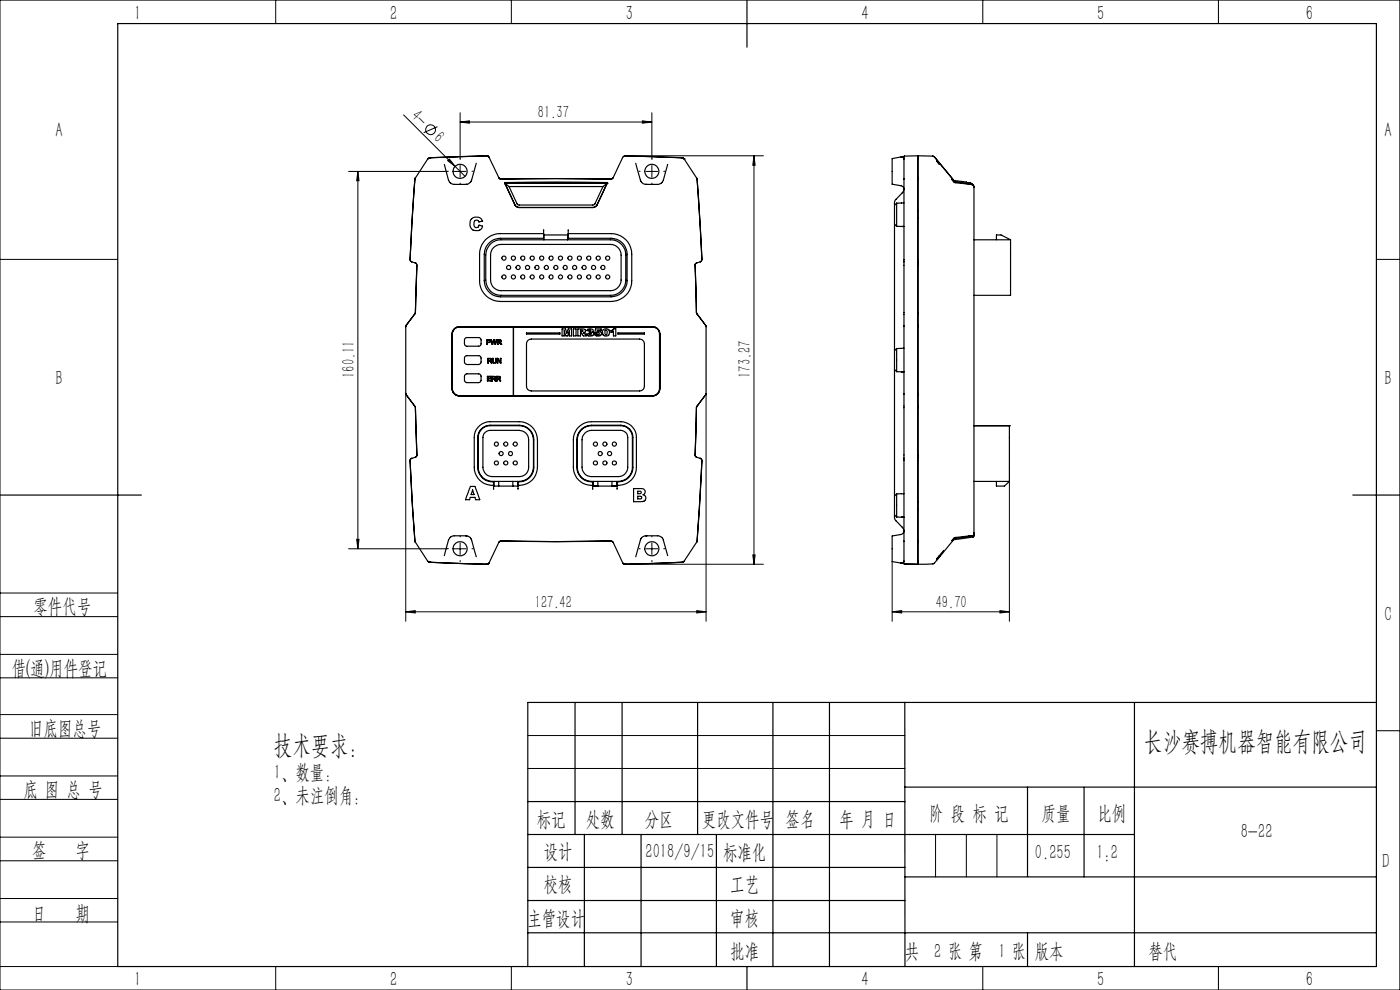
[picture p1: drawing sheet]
<svg xmlns="http://www.w3.org/2000/svg" width="297mm" height="210mm" viewBox="0 0 297 210" stroke-linecap="round" stroke-linejoin="round" font-family="sans-serif">
<g fill="none" stroke="#000" stroke-width=".21">
<path d="M0 0h297v210h-297zM58.5 0v5M108.5 0v5M208.5 0v5M258.5 0v5M73.9 36.4h21M75.9 36.4v80M75.9 36.4l.3 1.9h-.5zM85.6 24.4l13.1 13M92.8 26.9l-2.9 1.2M95 34.1l.3-.4 1.3 1.6zM96.3 36.4h2.5"/>
<path d="M97.6 25.9l2-.3v.5zM97.6 23.9v9.7M97.6 35.1v2.5M97.6 25.9h40.7M132.6 33h29.4M136.3 25.6l2 .3-2 .2zM137.1 36.4h2.4M138.3 23.9v9.7M138.3 35.1v2.5M159.9 33l.3 2.1h-.5zM159.9 33v86.7M0 55h25"/>
<path d="M292 55h5M86.1 83.5v48.3M149.8 83.5v48.3M73.9 116.4h21M75.7 114.4h.5l-.3 2zM96.3 116.4h2.5M97.6 115.2v2.4M132.6 119.7h29.4M137.1 116.4h2.4M138.3 115.2v2.4M159.7 117.7h.5l-.3 2zM189.3 119.1v12.7"/>
<path d="M214.1 102.1v29.7M0 138.8h25M0 125.8h25M0 130.8h25M86.1 129.8l2-.3v.5zM86.1 129.8h63.7M147.8 129.5l2 .3-2 .2zM189.3 129.8l2-.3v.5zM189.3 129.8h24.8M212.1 129.5l2 .3-2 .2zM0 143.8h25M0 156.6h25"/>
<path d="M0 151.6h25M112 156h80M292 155h5M0 169.6h25M0 164.6h25M0 177.6h25M112 163h80M198.5 177v9M205 177v9M211.5 177v9M0 182.6h25M0 190.6h25"/>
<path d="M0 195.6h25M0 205h25M58.5 205v5M108.5 205v5M208.5 205v5M258.5 205v5"/>
<circle cx="91.3" cy="27.5" r="1.03"/>
</g>
<g fill="none" stroke="#000" stroke-width=".21" stroke-dasharray="30.5 1.3 1.3 1.3">
<path d="M95.1 36.3h-.2M97.6 33.8v-.2M97.6 38.8v.3M100.1 36.3h.3M135.8 36.3h-.2M138.3 33.8v-.2M138.3 38.8v.3M140.8 36.3h.3M95.1 116.4h-.2M97.6 113.9v-.3M97.6 118.9v.2M100.1 116.4h.3"/>
<path d="M135.8 116.4h-.2M138.3 113.9v-.3M138.3 118.9v.2M140.8 116.4h.3"/>
</g>
<g fill="none" stroke="#000" stroke-width=".25">
<path d="M25 5h267v200h-267zM158.5 0v10M88 38l-1 17M88 37.9l.1-.1-.1 .2M88 38l-1 16.9M90.8 33.7l-2.7 4.1M90.8 33.6l.4-.1zM91.2 33.5h.1M94.3 34.9l.8 3.3 .4 .6 .8 .3h2.5M97.1 33.3l-5.9 .2M98.8 39.1h.1M101 34.6l-1 3.8-.6 .5-.6 .2"/>
<path d="M103.3 33l-12.1 .5M103.3 33h.1M103.3 33l.5 .4M103.3 33l-6 .2M103.8 33.4l2 4.3M105.8 37.7l.2 .2 .3 .1M105.8 37.7l.5 .3M106.3 38h23.3M107 38.7h21.9M107 38.7l.1 .1M107.1 38.8l2.1 4.6M107.1 38.9h.1"/>
<path d="M107.1 38.9l.9 .7M107.1 38.9h21.7M107.1 38.9l2.1 4.5M107.1 38.8v.1M108 39.6l1.7 3.7 .3 .2h15.9l.3-.2 1.7-3.7M108 39.6h19.9M128.8 38.9h.1M128.8 38.9l-.9 .7M128.8 38.9l-2.1 4.5M128.8 38.8v.1M128.8 38.8l-2.1 4.6M128.9 38.7l-.1 .1"/>
<path d="M130.1 37.7l-.5 .3M132.6 33l12.1 .5M132.6 33h.1M132.6 33l-.4 .3-2.1 4.4M134.9 34.6l.9 3.4a1.33 1.33 0 0 0 1.3 1.1M137.1 39.1h.1M141.6 34.9l-.8 3.1a1.34 1.34 0 0 1-1.2 1.1h-2.5M144.7 33.5h.1M144.7 33.5l.4 .2M145.1 33.7h.1M145.1 33.7l2.7 4.1M147.8 37.8l.1 .2"/>
<path d="M147.8 37.9l.1 .1M147.9 38l1 17M191.3 33.3l.5 .2v85.8M191.7 33.2l-.1 .1 .2-.2 2.9-.1v.7M191.8 33.2l-2.5 .4v5.5l1.8 .3a.73 .73 0 0 1 .7 .7M194.7 33.7v85.4M194.7 33.7h.1M198.2 33.3l-.3-.2-3.2-.1v.7M198.2 33.3l4.1 5M198.3 33.3l4.1 5M198.7 34.2l.5 .6M198.8 34l.4 .6"/>
<path d="M198.8 34.1v.1M199.2 34.8h.1M201.9 38.1l.7 .7 3.6 .3M201.9 38.1h.1M202.1 38.1l.2 .3M202.3 38.3l2.7 .4M202.3 38.3l.3 .1M202.6 38.6l3.6 .5M205 38.7l.7 .1M205 38.7l.9 .2M205.7 38.8l.1 .2M205.7 38.8h.1"/>
<path d="M205.7 39h.3M205.9 38.9h.1M205.9 38.9v.1M205.9 38.9l.1 .1M206 39a.61 .61 0 0 1 .6 .7M206.2 39.1h.1M206.2 39.3l.3 .1 .1 .3M206.6 39.7v73.5M87 55l.1 .3 .2 .3M87 55l.3 .5M87.3 55.6l.8 .2M88.1 55.8l.3 .5-.3 10"/>
<path d="M88.1 55.8l.3 .3M99.9 46.6a1.44 1.44 0 0 1 2.5 .3h-.2a.61 .61 0 0 1-1-.2h-.3a1.01 1.01 0 0 0 0 1.6l.5-.1 .2-.4 .8 .2a1.45 1.45 0 0 1-2.1 .7 1.45 1.45 0 0 1-.4-2.1zM104.2 51.6a3.1 3.1 0 0 1 2.1-.7h23.2a3.2 3.2 0 0 1 3.3 3.2v5.3a3.2 3.2 0 0 1-3.3 3.2h-23.2a3.2 3.2 0 0 1-3.3-3.2v-5.3a3.4 3.4 0 0 1 1.2-2.5zM104.7 52.5a2.31 2.31 0 0 1 1.6-.7h23.2a2.29 2.29 0 0 1 2.3 2.3v5.3a2.29 2.29 0 0 1-2.3 2.3h-23.2a2.23 2.23 0 0 1-2.2-2.3v-5.3a2.31 2.31 0 0 1 .6-1.6zM109.2 43.4a1.01 1.01 0 0 0 .9 .6h15.7l.4-.1 .5-.5M115.3 49.6h-9.1a4.3 4.3 0 0 0-4.5 4.3v5.6a4.4 4.4 0 0 0 4.5 4.5h23.4a4.4 4.4 0 0 0 4.4-4.5v-5.6a4.3 4.3 0 0 0-4.4-4.3h-9.1M115.3 48.7v1.8h-9.1a3.5 3.5 0 0 0-3.5 3.4v5.6a3.5 3.5 0 0 0 3.5 3.5h23.4a3.4 3.4 0 0 0 3.4-3.5v-5.6a3.4 3.4 0 0 0-3.4-3.4h-9.1v-1.8M115.3 49.8h5.2M115.4 49.8v1.1M120.4 49.8v1.1M147.8 55.8l-.3 .3 .2 10.2M147.8 55.8l-.3 .4"/>
<path d="M148.6 55.6l-.8 .2M148.9 55l-.3 .6M148.9 55l-.3 .5M189.8 47.6v26.8M190.2 43.1v4.9M190.2 43.1l-.4 .5v3.9l.4 .5M190.2 48h1M191.2 48h.6h-.5M191.8 40.1l-.3 .7-1.7 1.8v.9M191.8 43l-1.6 .1M194.7 46.3h.1M194.7 44.8h.1"/>
<path d="M206.6 50.9h7.8M211.4 50.9v-1.1h1l2 1.1M214.4 50.9v11.7h-7.8M86.2 69l-.1 14.5M86.2 69l-.1 .3M88 66.6l-1.8 2.4M88.1 66.3l-.1 .3M95.9 70.9a1.57 1.57 0 0 1 1.6-1.6h40.9a1.57 1.57 0 0 1 1.6 1.6v11.5a1.57 1.57 0 0 1-1.6 1.6h-40.9a1.57 1.57 0 0 1-1.6-1.6M95.9 70.9v11.5M96 70.9a1.57 1.57 0 0 1 1.5-1.6h40.9a1.51 1.51 0 0 1 1.5 1.6v11.5a1.45 1.45 0 0 1-1.5 1.5h-40.9a1.51 1.51 0 0 1-1.5-1.5M98.7 79.4l.4-.1h2.6l.4 .5-.1 1-.5 .4-2.7-.1-.3-.4v-.9zM98.7 71.7l.3-.1h2.7l.4 .5-.1 1.1-.4 .2h-2.8l-.3-.5v-.8z"/>
<path d="M98.7 75.6l.3-.1h2.7l.4 .4-.1 1.1-.5 .3-2.7-.1-.3-.4v-.9zM103.3 72.1h.5a.32 .32 0 0 1 .2 .4 .32 .32 0 0 1-.4 .2h-.2l-.1 .4zM103.4 72.2h.5v.3l-.5 .1zM103.4 79.8h.7l-.6 .1v.3h.6l-.6 .2v.3l.6 .1h-.7zM103.5 76a.56 .56 0 0 1 .8 .2l-.1 .3h-.2l.4 .5-.5-.4h-.3v.4h-.1zM103.6 76.1h.4l.1 .2-.5 .2zM104.1 72.1l.4 .8 .2-.8h.1l.3 .8 .2-.8h.1l-.3 1-.3-.9-.3 .9h-.1zM104.3 79.8l.7 .1a.28 .28 0 0 1 .1 .3 .28 .28 0 0 1-.3 .2l.4 .4-.5-.4h-.2v.4h-.2zM104.5 79.9l.5 .1a.32 .32 0 0 1-.2 .3 .32 .32 0 0 1-.3-.1zM104.5 76h.1l.1 .9a.28 .28 0 0 0 .3 0 .28 .28 0 0 0 .2-.3v-.6a.64 .64 0 0 1-.2 1l-.5-.1zM105.3 79.8l.8 .1a.28 .28 0 0 1 0 .3 .28 .28 0 0 1-.2 .2l.3 .4h-.2l-.2-.4h-.3v.4h-.2zM105.5 79.9l.4 .1 .1 .1-.5 .1z"/>
<path d="M105.5 76h.1l.6 .8v-.8h.1v1h-.1l-.6-.8v.8h-.1zM105.6 72.1h.6a.3 .3 0 0 1 .1 .3 .3 .3 0 0 1-.3 .2l.4 .5h-.1l-.4-.5h-.2l-.1 .5zM105.7 72.2h.3l.2 .2-.5 .1zM108.9 69.3v14.6M111.7 70.6h7.1v.3h-7.1zM112 72.2l.7-.3h23a1.02 1.02 0 0 1 1 1v9a.97 .97 0 0 1-1 1h-23a.97 .97 0 0 1-1-1v-9zM119.2 69.8h.8l.3 .9 .2-.9h.7v1.5h-.4v-1.2l-.4 1.2h-.3l-.4-1.2v1.2h-.5zM121.6 69.8h.6v1.5h-.6zM122.6 69.8h.9a.47 .47 0 0 1 .7 .2 .47 .47 0 0 1-.4 .6l.2 .1 .4 .6a.9 .9 0 0 1-1.1-.6h-.1v.6h-.6zM123.2 70.1h.4v.2l-.4 .1zM124.6 70a.88 .88 0 0 1 1.2 0v.3l-.2 .1a.39 .39 0 0 1 .4 .4 .39 .39 0 0 1-.4 .4l-.8 .1-.3-.4 .5-.1a.24 .24 0 0 0 .2 .3 .24 .24 0 0 0 .2-.3 .24 .24 0 0 0-.2-.2h-.2l.1-.3 .2-.1v-.2h-.2l-.1 .2-.5-.1zM126.3 69.8h1.2v.3h-.8v.2a.55 .55 0 0 1 .9 .3 .55 .55 0 0 1-.6 .7l-.6-.1-.3-.3 .5-.1a.26 .26 0 0 0 .4 .1 .26 .26 0 0 0 0-.4 .26 .26 0 0 0-.4 .1h-.4z"/>
<path d="M128.4 70.1l.1-.1a.54 .54 0 0 1 .3 .9l-.3 .1-.2-.2zM129.6 70.1l.6-.4h.4v1.6h-.5v-1l-.5 .2zM131.1 70.6h5.6v.3h-5.6zM147.7 66.3l.1 .3M147.8 66.6l1.9 2.4M149.7 69l.1 14.6-2.1 2.9M149.7 69l.1 .3M189.8 74.4v4M189.8 78.4v26.8M189.8 78.4l.4 .4M190.2 73.9v4.9M190.2 78.8l1.6 .1h-.5"/>
<path d="M190.2 73.9l-.4 .5M191.8 73.9h-1.6M86.1 83.5l2 3M86.1 83.5v.2l2 2.6M87 97.7l1 17.1M87.3 97.2l-.3 .5M87.3 97.2l-.2 .1-.1 .4M88.1 97l-.8 .2M88.1 86.5l.3 10M88.1 86.5h.1M88.4 96.5l-.3 .5M88.4 96.5v.3l-.3 .2"/>
<path d="M102.2 91a2.32 2.32 0 0 1 1.8-.7h6.1a3 3 0 0 1 3.1 3v5.8a3 3 0 0 1-3.1 3h-5.6a2.99 2.99 0 0 1-3-3v-6.3a2.32 2.32 0 0 1 .7-1.8zM102.9 91.7l.5-.3 .6-.1h6.1a1.99 1.99 0 0 1 2 2v5.8a1.93 1.93 0 0 1-2 2h-5.6a1.99 1.99 0 0 1-2.1-2v-6.3l.2-.6zM123.2 91.4a2.83 2.83 0 0 1 2.3-1.1h6.2a2.47 2.47 0 0 1 2.5 2.5v6.3a3 3 0 0 1-3 3h-5.7a2.99 2.99 0 0 1-3-3v-5.8a2.99 2.99 0 0 1 .7-1.9zM124.1 91.9l.6-.4 .8-.2h6.2a1.51 1.51 0 0 1 1.5 1.5v6.3a1.99 1.99 0 0 1-2 2h-5.7a1.99 1.99 0 0 1-2-2v-5.8a1.78 1.78 0 0 1 .6-1.4zM147.5 96.7l.3 .3M147.7 86.5l-.2 10.2 .3 .3M147.8 97l.8 .2M148.6 97.2l.3 .5M148.9 97.7l-1 17.1M149.8 83.5l-2.1 3M206.6 90.3h7.5M214.1 90.3v11.8"/>
<path d="M214.1 90.3h.1M0 105h30M88 114.8l.1 .2M88.1 115l2.7 4.2 .4 .1M91.2 119.3l12.1 .4M91.2 119.3h.1M98.8 113.7l.9 .2 .2 .4 1.1 3.8M98.8 113.7h.1M98.8 113.7h-2.6a1.34 1.34 0 0 0-1.1 1.1l-.8 3.1M99.8 103.2h1l1 2.8h-.9l-.1-.5h-1l-.2 .5h-.9zM100.3 103.9l.3 1h-.7zM103.3 119.7h.1"/>
<path d="M103.8 119.4l-.5 .3M104.7 103.8v-1.6a3.1 3.1 0 0 1-3.3-3.1v-6.3a2.65 2.65 0 0 1 2.6-2.6h6.1a3.1 3.1 0 0 1 3.1 3.1v5.8a3.1 3.1 0 0 1-3.3 3.1v1.6M104.7 103a3.9 3.9 0 0 1-4.1-3.9v-6.3a3.3 3.3 0 0 1 3.4-3.3h6.1a3.9 3.9 0 0 1 3.9 3.8v5.8a3.9 3.9 0 0 1-4.1 3.9M104.7 103.1h5.2M104.8 102.1v1M105.8 102.1v1M105.8 115l-2.1 4.5-.4 .2M106.3 114.8l11.6 .1 11.7-.1M106.3 114.8l-.5 .2M108.8 102.1v1M109.8 102.1v1M125.7 103a3.9 3.9 0 0 1-4.1-3.9v-5.8a3.9 3.9 0 0 1 3.9-3.8h6.2a3.3 3.3 0 0 1 3.3 3.3v6.3a3.8 3.8 0 0 1-4.1 3.9"/>
<path d="M125.7 103.8v-1.6a3.1 3.1 0 0 1-3.3-3.1v-5.8a3.1 3.1 0 0 1 3.1-3.1h6.2a2.59 2.59 0 0 1 2.6 2.6v6.3a3.1 3.1 0 0 1-3.4 3.1v1.6M125.7 103.1h5.2M125.8 102.1v1M126.8 102.1v1M129.6 114.8l.5 .2M129.8 102.1v1M130.1 115l2 4.4M130.8 102.1v1M132.1 119.4l.5 .3M132.6 119.7h.1M134.4 103.6a3.5 3.5 0 0 1 2.2 .2 .65 .65 0 0 1-.2 1.1 .73 .73 0 0 1 .6 .8 .73 .73 0 0 1-.7 .7h-1.9zM135.3 105.3l.8 .1a.31 .31 0 0 1 0 .3 .31 .31 0 0 1-.4 .1h-.4z"/>
<path d="M135.3 104.2h.6a.27 .27 0 0 1 .1 .3 .27 .27 0 0 1-.3 .2h-.4zM137.1 113.7h-.4a1.28 1.28 0 0 0-.9 1.1l-.9 3.3M137.1 113.7h.1M137.1 113.7h2.8a1.22 1.22 0 0 1 .9 1.1l.8 3.1M138.6 119.5l-6 .2M144.7 119.3l-12.1 .4M144.7 119.3h.1M144.7 119.3l.4-.2zM144.7 119.3l-6 .2M147.8 115l-2.7 4.1M147.9 114.8l-.1 .2M189.8 109.3l.1 1 1.4 1.5"/>
<path d="M190.2 104.8v4.9M190.2 104.8l-.4 .4v4l.4 .5M190.2 109.7h1M191.2 119.4l.3 .1M191.2 119.4l.4 .1M191.2 109.7h.6h-.4M191.3 111.8l.5 .9M191.5 119.5h.3M191.5 119.5h.4M191.8 112.6a.8 .8 0 0 1-.7 .8l-1.8 .3v5.4l1.9 .3M191.8 119.5l.1 .2M191.8 104.7l-1.6 .1"/>
<path d="M194.7 119.1v.6h-2.9M194.7 108h.1M194.7 106.5h.1M194.7 119.1h.1M198.8 118.4v.2M199.2 118l-.5 .6M199.2 118.2l-.4 .5M199.2 118h.1M200.2 116.8l-1 1.2M201.9 114.7h.1M202.3 114.5l-4.2 5.1-3.4 .1v-.6M202.3 114.4l-.2 .3"/>
<path d="M205.9 113.8h-.1M206 113.7l-.3 .1M206.2 113.7l-3.6 .3-.7 .7M206.2 113.7l-3.6 .5M206.5 113.9l-4.1 .6 .2-.2M206.6 113.2v.6l-.2 .1M206.6 113.2l-.2 .4-.4 .1M206.6 102.1h7.5M211.4 102.1v1h1.7l1-1M287 105h10M122 149v28M132 149v28"/>
<path d="M148 149v28M164 149v56M176 149v56M191.9 149l.1 56M240.7 149v56M292 149h-180v56M112 177h128.7M112 170h80M124 177v28M136 177v28M152 177v28M191.9 167h100.1"/>
<path d="M218 167v18.9M230 167v19M112 197.9h180M112 184h80M112 191h80M192 186h100M218 197.9v7.1M158.5 205v5"/>
<circle cx="97.6" cy="36.3" r="1.5"/>
<circle cx="138.3" cy="36.3" r="1.5"/>
<circle cx="106.9" cy="58.8" r=".43"/>
<circle cx="106.9" cy="54.8" r=".44"/>
<circle cx="107.9" cy="56.7" r=".45"/>
<circle cx="108.9" cy="58.8" r=".43"/>
<circle cx="108.9" cy="54.8" r=".44"/>
<circle cx="109.9" cy="56.7" r=".43"/>
<circle cx="110.9" cy="58.8" r=".43"/>
<circle cx="110.9" cy="54.8" r=".44"/>
<circle cx="111.9" cy="56.7" r=".43"/>
<circle cx="112.9" cy="58.8" r=".43"/>
<circle cx="112.9" cy="54.8" r=".44"/>
<circle cx="113.9" cy="56.7" r=".43"/>
<circle cx="114.9" cy="58.8" r=".43"/>
<circle cx="114.9" cy="54.8" r=".44"/>
<circle cx="115.9" cy="56.7" r=".43"/>
<circle cx="116.9" cy="58.8" r=".43"/>
<circle cx="116.9" cy="54.8" r=".44"/>
<circle cx="117.9" cy="56.7" r=".43"/>
<circle cx="118.9" cy="58.8" r=".43"/>
<circle cx="118.9" cy="54.8" r=".44"/>
<circle cx="119.9" cy="56.7" r=".43"/>
<circle cx="120.9" cy="58.8" r=".43"/>
<circle cx="120.9" cy="54.8" r=".44"/>
<circle cx="121.9" cy="56.7" r=".43"/>
<circle cx="122.9" cy="58.8" r=".43"/>
<circle cx="122.9" cy="54.8" r=".44"/>
<circle cx="123.9" cy="56.7" r=".43"/>
<circle cx="124.9" cy="58.7" r=".45"/>
<circle cx="124.9" cy="54.7" r=".46"/>
<circle cx="125.9" cy="56.7" r=".43"/>
<circle cx="126.9" cy="58.8" r=".43"/>
<circle cx="126.9" cy="54.8" r=".44"/>
<circle cx="127.9" cy="56.7" r=".45"/>
<circle cx="128.9" cy="58.8" r=".43"/>
<circle cx="128.9" cy="54.8" r=".44"/>
<circle cx="128.5" cy="70.5" r=".81"/>
<circle cx="105.3" cy="94.2" r=".43"/>
<circle cx="105.3" cy="98.2" r=".43"/>
<circle cx="106.3" cy="96.2" r=".43"/>
<circle cx="107.3" cy="94.2" r=".43"/>
<circle cx="107.3" cy="98.2" r=".43"/>
<circle cx="108.3" cy="96.2" r=".43"/>
<circle cx="109.3" cy="94.2" r=".43"/>
<circle cx="109.3" cy="98.2" r=".43"/>
<circle cx="126.3" cy="94.2" r=".43"/>
<circle cx="126.3" cy="98.2" r=".43"/>
<circle cx="127.3" cy="96.2" r=".45"/>
<circle cx="128.3" cy="94.2" r=".43"/>
<circle cx="128.3" cy="98.2" r=".43"/>
<circle cx="129.3" cy="96.2" r=".43"/>
<circle cx="130.3" cy="98.2" r=".45"/>
<circle cx="130.3" cy="94.2" r=".45"/>
<circle cx="97.6" cy="116.4" r="1.51"/>
<circle cx="138.3" cy="116.4" r="1.51"/>
</g>
<g fill="#000">
<path d="M95 34.1l.3-.4 1.3 1.6z"/>
<path d="M75.9 36.4l.3 1.9h-.5zM75.7 114.4h.5l-.3 2z"/>
<path d="M97.6 25.9l2-.3v.5zM136.3 25.6l2 .3-2 .2z"/>
<path d="M159.7 117.7h.5l-.3 2zM159.9 33l.3 2.1h-.5z"/>
<path d="M86.1 129.8l2-.3v.5zM147.8 129.5l2 .3-2 .2z"/>
<path d="M189.3 129.8l2-.3v.5zM212.1 129.5l2 .3-2 .2z"/>
</g>
<g font-size="5.6">
<text x="58.1" y="160">技术要求：</text>
<text x="242.7" y="159.1">长沙赛搏机器智能有限公司</text>
</g>
<g font-size="4.4">
<text x="28.5" y="4.1">1</text>
<text x="82.7" y="4.1">2</text>
<text x="132.7" y="4.1">3</text>
<text x="182.7" y="4.1">4</text>
<text x="232.7" y="4.1">5</text>
<text x="277" y="4.1">6</text>
<text x="11.7" y="29.1">A</text>
<text x="293.7" y="29.1">A</text>
<text x="11.7" y="81.6">B</text>
<text x="293.7" y="81.6">B</text>
<text x="7.1" y="130.1">零件代号</text>
<text x="293.7" y="131.6">C</text>
<text x="2.5" y="143.2">借(通)用件登记</text>
<text x="6.2" y="155.8">旧底图总号</text>
<text x="58.1" y="165.2">1、数量:</text>
<text x="5" y="168.9">底 图 总 号</text>
<text x="58.1" y="170.2">2、未注倒角:</text>
<text x="197.1" y="173.8">阶 段 标 记</text>
<text x="221" y="173.8">质量</text>
<text x="232.8" y="173.8">比例</text>
<text x="113.9" y="175.2">标记</text>
<text x="124.3" y="175.2">处数</text>
<text x="136.8" y="175.2">分区</text>
<text x="148.9" y="175.2">更改文件号</text>
<text x="166.7" y="175.2">签名</text>
<text x="178.1" y="175.2">年 月 日</text>
<text x="263.2" y="177.8">8-22</text>
<text x="6.8" y="181.9">签</text>
<text x="16" y="181.9">字</text>
<text x="115.3" y="182.1">设计</text>
<text x="136.9" y="181.9">2018/9/15</text>
<text x="153.4" y="182.2">标准化</text>
<text x="219.6" y="182.1">0.255</text>
<text x="232.6" y="182.1">1:2</text>
<text x="293.2" y="184.1">D</text>
<text x="115.3" y="189">校核</text>
<text x="154.9" y="189">工艺</text>
<text x="6.8" y="195.2">日</text>
<text x="16" y="195.2">期</text>
<text x="111.9" y="196.2">主管设计</text>
<text x="154.9" y="196.2">审核</text>
<text x="154.9" y="203.1">批准</text>
<text x="192" y="203.1">共</text>
<text x="198.2" y="203.1">2 张 第</text>
<text x="211.8" y="203.1">1 张</text>
<text x="219.5" y="203.1">版本</text>
<text x="243.6" y="203.1">替代</text>
<text x="28.5" y="209.1">1</text>
<text x="82.7" y="209.1">2</text>
<text x="132.7" y="209.1">3</text>
<text x="182.7" y="209.1">4</text>
<text x="232.7" y="209.1">5</text>
<text x="277" y="209.1">6</text>
</g>
<g font-size="3.8">
<text x="87.1" y="24.8" transform="rotate(45 87.1 24.8)">4-</text>
<text x="91.8" y="29.5" transform="rotate(45 91.8 29.5)">6</text>
<text x="114.1" y="25.1">81.37</text>
<text x="75.2" y="80.1" transform="rotate(-90 75.2 80.1)">160.11</text>
<text x="159.2" y="80.1" transform="rotate(-90 159.2 80.1)">173.27</text>
<text x="113.5" y="129">127.42</text>
<text x="198.5" y="129">49.70</text>
</g>
</svg>
